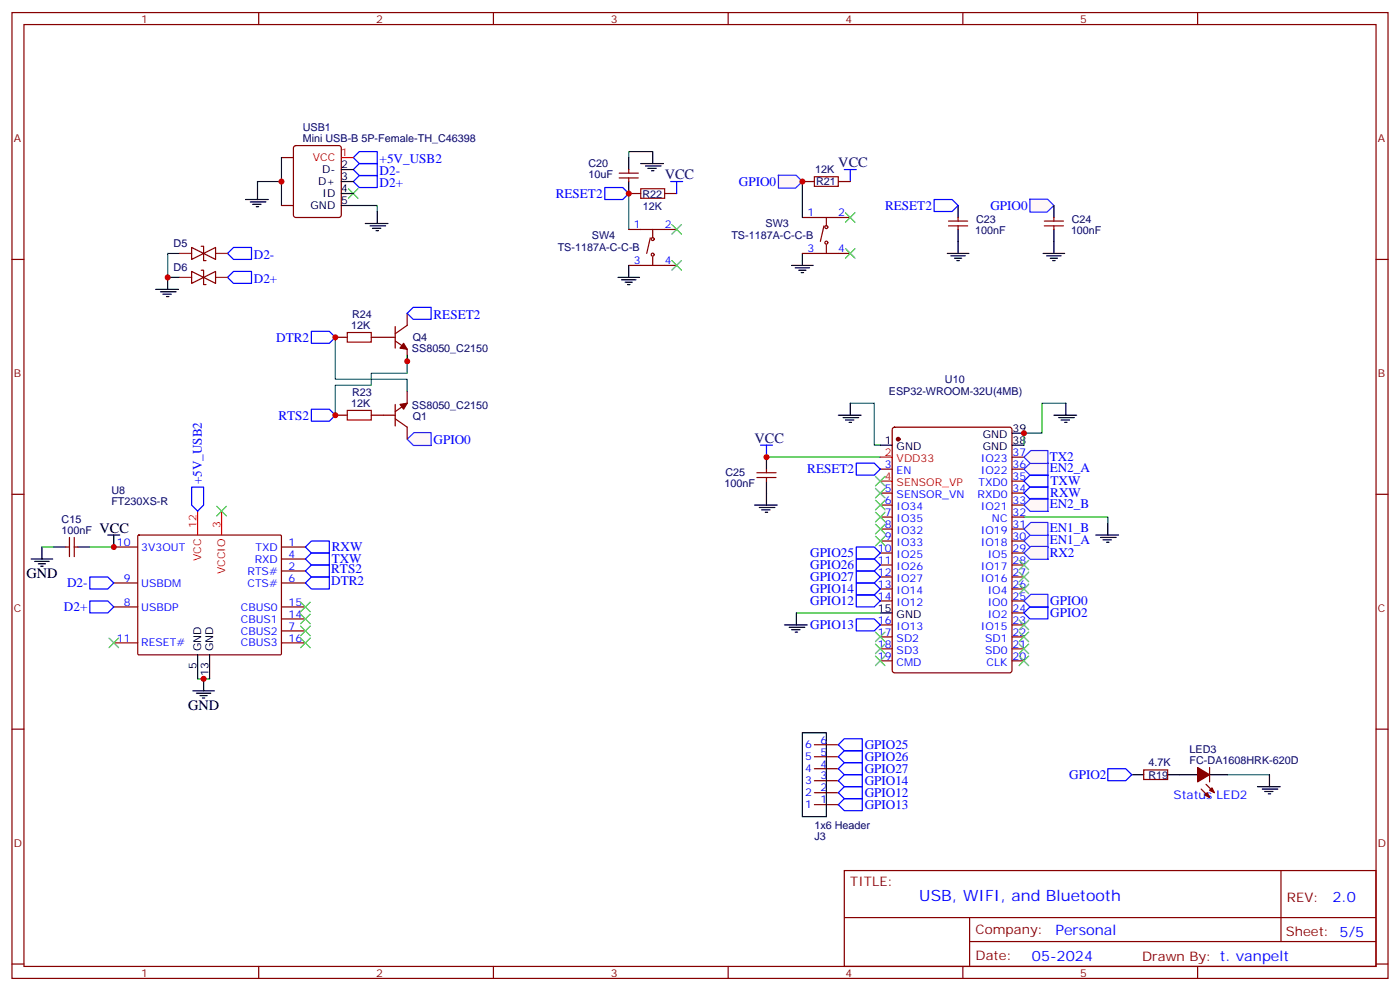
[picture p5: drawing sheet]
<svg xmlns="http://www.w3.org/2000/svg" width="412mm" height="292mm" viewBox="0 0 412 292" stroke-linecap="round" stroke-linejoin="round" font-family="sans-serif">
<g fill="none" stroke="#870000" stroke-width=".35">
<path d="M3.5 3.7h405.4v284.3h-405.4zM7.1 7.2h398.2v277.3h-398.2zM76.2 3.7v3.5M145.3 3.7v3.5M214.5 3.7v3.5M283.6 3.7v3.5M352.8 3.7v3.5M3.5 76.4h3.6M56.4 72.8l3.6 1.8-3.6 1.8zM56.4 79.9l3.6 1.8-3.6 1.7zM59.3 72.5h.7v4.2h.7M59.3 79.6h.7v4.2h.7"/>
<path d="M60 74.6l3.5-1.8v3.6zM405.3 76.4h3.6M60 81.7l3.5-1.8v3.5zM259.3 138.1h3.5M263.1 126l.4-.2h33.9l.6 .4 .1 71.2-.5 .6-34.1 .1-.6-.5-.1-71.1zM298.1 138.1h3.5M298.1 134.6h3.5M3.5 145.5h3.6M259.3 145.2h3.5M259.3 148.7h3.5M259.3 152.2h3.5M259.3 155.8h3.5"/>
<path d="M259.3 159.3h3.5M298.1 145.2h3.5M298.1 148.7h3.5M298.1 152.2h3.5M298.1 155.8h3.5M298.1 159.3h3.5M298.1 141.6h3.5M405.3 145.5h3.6M259.3 162.8h3.5M259.3 166.3h3.5M259.3 169.9h3.5M259.3 173.4h3.5"/>
<path d="M259.3 176.9h3.5M298.1 162.8h3.5M298.1 166.3h3.5M298.1 169.9h3.5M298.1 173.4h3.5M298.1 176.9h3.5M259.3 184h3.5M259.3 187.5h3.5M259.3 191h3.5M259.3 194.6h3.5M298.1 184h3.5M298.1 187.5h3.5"/>
<path d="M298.1 191h3.5M298.1 194.6h3.5M298.1 180.4h3.5M3.5 214.7h3.6M405.3 214.7h3.6M248.7 256.3h156.6v28.2h-156.6zM377.3 256.3v20.9M248.7 270.1h156.5M285.6 277.2h119.6M285.6 270.1v14.2M3.5 283.8h3.6M76.2 284.5v3.5"/>
<path d="M145.3 284.5v3.5M214.5 284.5v3.5M283.6 284.5v3.5M352.8 284.5v3.5M405.3 283.8h3.6"/>
</g>
<path d="M67 74.6l1.8-1.8h5.3v3.6h-5.3zM67 81.7l1.8-1.8h5.3v3.5h-5.3z" fill="none" stroke="#00f" stroke-width=".35"/>
<path d="M52.9 74.6h-3.5v7.1h3.5" fill="none" stroke="#008700" stroke-width=".35"/>
<path d="M45.9 85.2h6.7M47.3 85.9h4.6M48 86.6h2.4M49 87.3h.7M49.4 81.7v3.5M259.3 131.1h3.5M298.1 131.1h3.5M298.1 127.5h3.5M259.3 180.4h3.5" fill="none" stroke="#000" stroke-width=".35"/>
<path d="M52.9 74.6h3.5M63.5 74.6h3.5M52.9 81.7h3.5M63.5 81.7h3.5" fill="none" stroke="#8c2424" stroke-width=".35"/>
<circle cx="264.6" cy="129.3" r=".53" fill="#870000" stroke="#870000" stroke-width=".35"/>
<path d="M259.3 134.6h3.5M259.3 141.6h3.5" fill="none" stroke="#f00" stroke-width=".35"/>
<path d="M119.9 129.3l2.1-1.9h5l.1 3.7h-5.3z" fill="#fff7f7" stroke="#420aff" stroke-width=".35"/>
<path d="M104.1 46.4l1.7-1.8h5.3v3.6h-5.3zM104.1 49.9l1.7-1.7h5.3v3.5h-5.3zM104.1 53.4l1.7-1.7h5.3v3.5h-5.3z" fill="none" stroke="#00f" stroke-width=".35"/>
<path d="M75.8 55.2v-1.8h7.1v7.1M104.1 60.5h7v1.8" fill="none" stroke="#008700" stroke-width=".35"/>
<path d="M72.3 58.7h6.7M73.7 59.4h4.6M75.8 55.2v3.5M74.4 60.1h2.5M75.5 60.9h.7M107.6 65.8h6.7M109 66.5h4.6M109.7 67.2h2.5M110.8 67.9h.7M111.1 62.3v3.5" fill="none" stroke="#000" stroke-width=".35"/>
<path d="M102.7 55.6l2.8 2.8M105.5 55.6l-2.8 2.8" fill="none" stroke="#3c3" stroke-width=".35"/>
<g fill="#fff7f7" stroke="#420aff" stroke-width=".35">
<path d="M229.2 51.6h5.3l1.9 1.8-2.1 2h-5z"/>
<path d="M303.3 58.6h5.3l1.8 1.9-2 1.9h-5z"/>
<path d="M301.6 176.9l2.1-1.9h5l.1 3.8h-5.3z"/>
</g>
<g fill="none" stroke="#000" stroke-width=".35">
<path d="M185.2 46.4v3.5M185.2 53.4v3.6M188.7 48.2h6.7M190.1 48.9h4.6M190.9 49.6h2.4M191.9 50.3h.7M192.3 44.6v3.6M185.2 78.1v3.6M233.2 78.1h6.3M234.2 78.8h4.3M235.3 79.6h2.1M236.4 74.6v3.5"/>
<path d="M279 74.6h6.4M280.1 75.3h4.2M281.2 76h2.1M281.9 76.7h.7M282.2 60.5v3.5M282.2 67.6v7M307.3 74.6h6.3M308.3 75.3h4.3M309.4 76h2.1M310.1 76.7h.7M310.4 60.5v3.5M310.4 67.6v7"/>
<path d="M182 81.7h6.4M183.1 82.4h4.2M184.1 83.1h2.2M184.9 83.8h.7M236 80.3h.7M250.5 118.7v3.5M314 118.7v3.5M246.9 122.2h6.7M248.4 122.9h4.5M249.1 123.6h2.4M250.1 124.4h.7M310.4 122.2h6.7"/>
<path d="M311.9 122.9h4.5M312.6 123.6h2.4M313.6 124.4h.7M322.8 157.5h6.7M324.2 158.2h4.6M324.9 158.9h2.5M326 159.6h.7M326.3 154v3.5M231.1 184h6.7M232.5 184.7h4.6M233.2 185.4h2.5M234.2 186.1h.7"/>
<path d="M234.6 180.4v3.6"/>
</g>
<g fill="none" stroke="#870000" stroke-width=".35">
<path d="M182.4 52.4h5.6M182.4 51h5.6M185.2 57h3.5M185.2 49.9v1.1M185.2 52.4v1M195.8 57h3.5M236.4 53.4h3.5M246.9 53.4h3.6M185.2 78.1h14.1M185.2 67.6h14.1M191.6 70l-1.1 4.6M192.3 67.6v2.4"/>
<path d="M192.3 75.7v2.4M236.4 74.6h14.1M236.4 64h14.1M242.7 66.5l-1 4.6M243.4 64v2.5M243.4 72.1v2.5M279.4 66.5h5.6M279.4 65.1h5.6M282.2 64v1.1M282.2 66.5v1.1M307.6 66.5h5.7M307.6 65.1h5.7"/>
<path d="M310.4 64v1.1M310.4 66.5v1.1M98.8 99.3h3.5M109.4 99.3h7M116.4 96.1v6.4M119.9 92.3v3.5l-3.5 2.4M116.4 100.4l3.5 2.4v3.6M116.4 119.1v6.3M119.9 115.2v3.5l-3.5 2.5M98.8 122.2h3.5M109.4 122.2h7M116.4 123.3l3.5 2.5v3.5"/>
<circle cx="192.3" cy="70.4" r=".44"/>
<circle cx="192.3" cy="75" r=".44"/>
<circle cx="243.4" cy="71.4" r=".44"/>
<circle cx="243.4" cy="66.9" r=".44"/>
</g>
<path d="M185.2 57v10.6M192.3 44.6h-7.1v1.8M236.4 53.4v10.6M98.8 99.3v12.4h21.1v3.5M119.9 104.6v5.3h-10.5v3.5h-10.6v8.8M250.5 118.7h7v12.4h1.8M314 118.7h-7.1v8.8h-5.3v3.6M225.8 134.6h33.5M301.6 152.2h24.7v1.8M234.6 180.4h24.7" fill="none" stroke="#008700" stroke-width=".35"/>
<path d="M178.2 55.2h5.2l1.8 1.8-1.8 1.7h-5.2zM197.6 53.4h3.5M199.3 53.4v3.6M248.7 49.9h3.5M250.5 49.9v3.5M275.2 58.7h5.3l1.7 1.8-1.7 1.8h-5.3zM91.7 97.5h5.3l1.8 1.8-1.8 1.8h-5.3zM121.7 90.5h5.3v3.5h-5.3l-1.8-1.7zM91.7 120.5h5.3l1.8 1.7-1.8 1.8h-5.3zM224 131.1h3.5M225.8 131.1v3.5M252.2 136.3h5.3l1.8 1.8-1.8 1.8h-5.3z" fill="none" stroke="#00f" stroke-width=".35"/>
<path d="M188.7 55.6h7.1v2.8h-7.1zM239.9 52h7v2.9h-7zM102.3 97.9h7.1v2.8h-7.1zM102.3 120.8h7.1v2.8h-7.1z" fill="none" stroke="#a10000" stroke-width=".35"/>
<g fill="none" stroke="#3c3" stroke-width=".35">
<path d="M197.9 66.1l2.8 2.9M197.9 76.7l2.8 2.9M200.7 66.1l-2.8 2.9M200.7 76.7l-2.8 2.9M249.1 73.2l2.8 2.8M249.1 62.6l2.8 2.8M251.9 73.2l-2.8 2.8M251.9 62.6l-2.8 2.8M257.9 193.1l2.8 2.9M257.9 189.6l2.8 2.8M257.9 186.1l2.8 2.8M260.7 193.1l-2.8 2.9"/>
<path d="M260.7 189.6l-2.8 2.8M260.7 186.1l-2.8 2.8M300.2 193.1l2.8 2.9M300.2 189.6l2.8 2.8M300.2 186.1l2.8 2.8M303 193.1l-2.8 2.9M303 189.6l-2.8 2.8M303 186.1l-2.8 2.8"/>
</g>
<g fill="#870000" stroke="#870000" stroke-width=".35">
<path d="M117.8 119.1l2.1-.4-1 1.8z"/>
<path d="M118.9 101.1l1 1.7-2.1-.3z"/>
</g>
<g fill="#fff7f7" stroke="#420aff" stroke-width=".35">
<path d="M301.6 159.3l2.1-2h5l.1 3.8h-5.3z"/>
<path d="M301.6 155.8l2.1-2h5l.1 3.8h-5.3z"/>
<path d="M301.6 138.1l2.1-1.9h5l.1 3.8h-5.3z"/>
<path d="M301.6 148.7l2.1-1.9h5l.1 3.7h-5.3z"/>
<path d="M301.6 134.6l2.1-2h5l.1 3.8h-5.3z"/>
<path d="M301.6 162.8l2.1-1.9h5l.1 3.8h-5.3z"/>
</g>
<g fill="none" stroke="#3c3" stroke-width=".35">
<path d="M63.9 149l2.8 2.9M66.7 149l-2.8 2.9M257.9 150.8l2.8 2.8M257.9 147.3l2.8 2.8M257.9 143.8l2.8 2.8M257.9 140.2l2.8 2.9M257.9 157.9l2.8 2.8M257.9 154.3l2.8 2.9M260.7 150.8l-2.8 2.8M260.7 147.3l-2.8 2.8M260.7 143.8l-2.8 2.8M260.7 140.2l-2.8 2.9"/>
<path d="M260.7 157.9l-2.8 2.8M260.7 154.3l-2.8 2.9M88.5 177.3l2.9 2.8M91.4 177.3l-2.9 2.8M300.2 164.9l2.8 2.8M300.2 168.5l2.8 2.8M300.2 172l2.8 2.8M303 164.9l-2.8 2.8M303 168.5l-2.8 2.8M303 172l-2.8 2.8M32.1 187.9l2.8 2.8M34.9 187.9l-2.8 2.8"/>
<path d="M88.5 187.9l2.9 2.8M88.5 184.3l2.9 2.8M88.5 180.8l2.9 2.8M91.4 187.9l-2.9 2.8M91.4 184.3l-2.9 2.8M91.4 180.8l-2.9 2.8M300.2 182.6l2.8 2.8M303 182.6l-2.8 2.8"/>
</g>
<g fill="none" stroke="#870000" stroke-width=".35">
<path d="M82.9 46.4h3.5M86.7 43.1l.4-.2h12.7l.7 .4v20l-.4 .7h-13l-.6-.4-.1-20zM82.9 60.5h3.5M223 139.2h5.6M225.8 138.1v1.1M20.5 158.2v5.7M21.9 158.2v5.7M40.6 157.7l.3-.2 41.8 .1 .2 .3-.1 34.7-.3 .2-41.8-.1-.1-.3zM223 140.6h5.6M225.8 140.6v1M19.4 161h1.1M21.9 161h1"/>
<path d="M33.5 161h7.1M33.5 171.6h7.1M33.5 178.7h7.1M82.9 161h7.1M82.9 171.6h7.1M82.9 178.7h7.1M82.9 164.6h7.1M82.9 168.1h7.1M33.5 189.3h7.1M82.9 189.3h7.1M82.9 182.2h7.1M82.9 185.7h7.1"/>
<path d="M239.9 219.3h7M239.9 236.9h7M239.9 233.4h7M239.9 229.8h7M239.9 226.3h7M239.9 222.8h7M336.9 226.7h7.1v2.8h-7.1zM353.8 232.3l2.5 2.5M355.2 230.9l2.5 2.5M356.3 226v4.2"/>
</g>
<g fill="none" stroke="#000" stroke-width=".35">
<path d="M100.5 49.9h3.6M100.5 53.4h3.6M100.5 57h3.6M100.5 60.5h3.6M225.8 134.6v3.5M31.7 157.5h3.6M33.5 157.5v3.5M222.2 148.7h6.8M223.7 149.4h4.5M224.4 150.1h2.4M225.4 150.8h.7M225.8 141.6v7.1"/>
<path d="M9.2 164.6h6.3M10.2 165.3h4.3M11.3 166h2.1M12 166.7h.7M12.3 161v3.6M15.9 161h3.5M22.9 161h3.6M58.2 192.8v7M60 199.8v3.6M61.7 192.8v7M56.8 203.4h6.3M57.9 204.1h4.2"/>
<path d="M58.9 204.8h2.1M59.6 205.5h.7M236.4 215.7h7v24.7h-7zM333.4 228.1h3.5M344 228.1h8.8M356.3 228.1h5.3M370.4 231.6h6.7M371.8 232.3h4.6M372.5 233h2.5M373.6 233.7h.7M373.9 228.1v3.5"/>
</g>
<g fill="none" stroke="#00f" stroke-width=".35">
<path d="M303.4 139.9h5.3v3.5h-5.3l-1.8-1.8zM56.4 143.4h3.6v5.3l-1.8 1.8-1.8-1.8zM303.4 143.4h5.3v3.5h-5.3l-1.8-1.7zM26.5 176.9h5.2l1.8 1.8-1.8 1.7h-5.2zM26.5 169.9h5.2l1.8 1.7-1.8 1.8h-5.2zM90 168.1l1.7-1.8h5.3v3.6h-5.3zM90 164.6l1.7-1.8h5.3v3.5h-5.3zM90 161l1.7-1.7h5.3v3.5h-5.3zM90 171.6l1.7-1.7h5.3v3.5h-5.3zM252.2 161h5.3l1.8 1.8-1.8 1.8h-5.3zM252.2 164.6h5.3l1.8 1.7-1.8 1.8h-5.3zM252.2 175.2h5.3l1.8 1.7-1.8 1.8h-5.3z"/>
<path d="M252.2 171.6h5.3l1.8 1.8-1.8 1.8h-5.3zM252.2 168.1h5.3l1.8 1.8-1.8 1.7h-5.3zM252.2 182.2h5.3l1.8 1.8-1.8 1.7h-5.3zM301.6 180.4l1.8-1.7h5.3v3.5h-5.3zM246.9 219.3l1.8-1.8h5.3v3.5h-5.3zM246.9 226.3l1.8-1.8h5.3v3.6h-5.3zM246.9 222.8l1.8-1.8h5.3v3.5h-5.3zM246.9 233.4l1.8-1.8h5.3v3.5h-5.3zM246.9 229.8l1.8-1.7h5.3v3.5h-5.3zM248.7 235.1h5.3v3.6h-5.3l-1.8-1.8zM326.3 226.3h5.3l1.8 1.8-1.8 1.7h-5.3z"/>
</g>
<path d="M82.9 46.4v7M12.3 161h3.6M26.5 161h7M58.2 199.8h3.5M361.6 228.1h12.3" fill="none" stroke="#008700" stroke-width=".35"/>
<g fill="#870000" stroke="#870000" stroke-width=".35">
<path d="M352.8 226l3.5 2.1-3.5 2.1z"/>
<path d="M356.3 232.7l.7-.7 .7 1.4z"/>
<path d="M354.9 234.1l.7-.7 .7 1.4z"/>
</g>
<path d="M100.5 46.4h3.6M58.2 150.5v7M65.3 150.5v7" fill="none" stroke="#f00" stroke-width=".35"/>
<g fill="#c00">
<circle cx="49.4" cy="81.7" r=".88"/>
<circle cx="301.6" cy="127.5" r=".88"/>
<circle cx="236.4" cy="53.4" r=".88"/>
<circle cx="185.2" cy="57" r=".88"/>
<circle cx="98.8" cy="122.2" r=".88"/>
<circle cx="119.9" cy="106.4" r=".88"/>
<circle cx="98.8" cy="99.3" r=".88"/>
<circle cx="225.8" cy="134.6" r=".88"/>
<circle cx="82.9" cy="53.4" r=".88"/>
<circle cx="60" cy="199.8" r=".88"/>
<circle cx="33.5" cy="161" r=".88"/>
</g>
<text font-size="4.6" fill="#00f" x="270.8" y="265.3">USB, WIFI, and Bluetooth</text>
<g font-size="4.2" fill="#000080">
<text x="195.8" y="52.7">VCC</text>
<text x="246.9" y="49.2">VCC</text>
<text x="222.2" y="130.4">VCC</text>
</g>
<g font-size="4.2">
<text x="29.3" y="156.8">VCC</text>
<text x="7.8" y="170.2">GND</text>
<text x="55.4" y="209">GND</text>
</g>
<g font-size="4.2" fill="#00f">
<text x="392.5" y="265.6">2.0</text>
<text x="310.9" y="275.1">Personal</text>
<text x="304" y="282.9">05-2024</text>
</g>
<g font-size="3.9" fill="#00f">
<text x="111.8" y="47.9">+5V_USB2</text>
<text x="111.8" y="51.5">D2-</text>
<text x="111.8" y="55">D2+</text>
<text x="163.7" y="58.2">RESET2</text>
<text x="217.7" y="54.7">GPIO0</text>
<text x="260.7" y="61.8">RESET2</text>
<text x="291.7" y="61.8">GPIO0</text>
<text x="74.8" y="76.2">D2-</text>
<text x="74.8" y="83.2">D2+</text>
<text x="127.7" y="93.8">RESET2</text>
<text x="81.4" y="100.6">DTR2</text>
<text x="82" y="123.5">RTS2</text>
<text x="127.7" y="130.8">GPIO0</text>
<text x="309.2" y="135.6">TX2</text>
<text x="59.4" y="142.6" transform="rotate(-90 59.4 142.6)">+5V_USB2</text>
<text x="237.8" y="139.3">RESET2</text>
<text x="309.2" y="139">EN2_A</text>
<text x="309.4" y="142.9">TXW</text>
<text x="309.2" y="149.6">EN2_B</text>
<text x="309.4" y="146.4">RXW</text>
<text x="309.2" y="160">EN1_A</text>
<text x="309.2" y="156.5">EN1_B</text>
<text x="97.7" y="165.9">TXW</text>
<text x="97.7" y="162.4">RXW</text>
<text x="238.6" y="164.1">GPIO25</text>
<text x="238.6" y="167.6">GPIO26</text>
<text x="309.2" y="163.9">RX2</text>
<text x="19.7" y="172.8">D2-</text>
<text x="97.6" y="168.8">RTS2</text>
<text x="97.6" y="172.3">DTR2</text>
<text x="238.6" y="171.1">GPIO27</text>
<text x="18.8" y="179.9">D2+</text>
<text x="238.6" y="178.2">GPIO12</text>
<text x="238.6" y="174.7">GPIO14</text>
<text x="309.4" y="178.2">GPIO0</text>
<text x="238.6" y="185.2">GPIO13</text>
<text x="309.4" y="181.8">GPIO2</text>
<text x="254.7" y="220.6">GPIO25</text>
<text x="254.7" y="227.7">GPIO27</text>
<text x="254.7" y="224.1">GPIO26</text>
<text x="254.7" y="231">GPIO14</text>
<text x="315" y="229.2">GPIO2</text>
<text x="254.7" y="238.2">GPIO13</text>
<text x="254.7" y="234.6">GPIO12</text>
</g>
<g font-size="3.9" fill="#800">
<text x="250.5" y="260.9">TITLE:</text>
<text x="379.1" y="265.6">REV:</text>
<text x="287.4" y="275.1">Company:</text>
<text x="378.7" y="275.7">Sheet: 5/5</text>
<text x="287.4" y="282.8">Date:</text>
<text x="336.4" y="282.8">Drawn By: t. vanpelt</text>
</g>
<text font-size="3.5" fill="#00f" x="345.7" y="235.1">Status LED2</text>
<g font-size="3.2" fill="#800">
<text x="41.6" y="6.7">1</text>
<text x="110.8" y="6.7">2</text>
<text x="179.9" y="6.7">3</text>
<text x="249.1" y="6.7">4</text>
<text x="318.2" y="6.7">5</text>
<text x="4.1" y="41.8">A</text>
<text x="405.9" y="41.8">A</text>
<text x="4.1" y="110.9">B</text>
<text x="405.9" y="110.9">B</text>
<text x="4.1" y="180.1">C</text>
<text x="405.9" y="180.1">C</text>
<text x="4.1" y="249.2">D</text>
<text x="405.9" y="249.2">D</text>
<text x="41.6" y="287.5">1</text>
<text x="110.8" y="287.5">2</text>
<text x="179.9" y="287.5">3</text>
<text x="249.1" y="287.5">4</text>
<text x="318.2" y="287.5">5</text>
</g>
<g font-size="3.2" fill="#000080">
<text x="89.2" y="41.8">Mini USB-B 5P-Female-TH_C46398</text>
<text x="89.2" y="38.6">USB1</text>
<text x="173.4" y="49.3">C20</text>
<text x="173.4" y="52.3">10uF</text>
<text x="240.1" y="51">12K</text>
<text x="189.2" y="58.1">R22</text>
<text x="240.4" y="54.6">R21</text>
<text x="189.3" y="61.7">12K</text>
<text x="287.5" y="65.8">C23</text>
<text x="315.7" y="65.8">C24</text>
<text x="174.4" y="70.5">SW4</text>
<text x="215.4" y="70.5">TS-1187A-C-C-B</text>
<text x="225.5" y="66.9">SW3</text>
<text x="287.3" y="69">100nF</text>
<text x="315.5" y="69">100nF</text>
<text x="51.2" y="72.8">D5</text>
<text x="164.3" y="74">TS-1187A-C-C-B</text>
<text x="51.2" y="79.9">D6</text>
<text x="103.7" y="93.6">R24</text>
<text x="103.4" y="96.8">12K</text>
<text x="121.6" y="100.4">Q4</text>
<text x="121.4" y="103.7">SS8050_C2150</text>
<text x="278.4" y="112.8">U10</text>
<text x="103.4" y="119.8">12K</text>
<text x="103.7" y="116.5">R23</text>
<text x="261.8" y="116.3">ESP32-WROOM-32U(4MB)</text>
<text x="121.4" y="120.3">SS8050_C2150</text>
<text x="121.6" y="123.6">Q1</text>
<text x="213.4" y="143.4">100nF</text>
<text x="213.7" y="140.2">C25</text>
<text x="32.8" y="148.7">FT230XS-R</text>
<text x="32.8" y="145.5">U8</text>
<text x="18.1" y="154">C15</text>
<text x="18.1" y="157.2">100nF</text>
<text x="350.4" y="221.8">LED3</text>
<text x="338.3" y="225.6">4.7K</text>
<text x="350.4" y="224.9">FC-DA1608HRK-620D</text>
<text x="338.3" y="229.2">R19</text>
<text x="239.9" y="244.1">1x6 Header</text>
<text x="239.9" y="247.3">J3</text>
</g>
<g font-size="3.2" fill="#f00">
<text x="92.2" y="47.4">VCC</text>
<text x="100.5" y="46">1</text>
<text x="260.6" y="134.2">2</text>
<text x="264.1" y="136">VDD33</text>
<text x="260.6" y="141.3">4</text>
<text x="264.1" y="143.1">SENSOR_VP</text>
<text x="57.9" y="155.4" transform="rotate(-90 57.9 155.4)">12</text>
<text x="64.9" y="155.4" transform="rotate(-90 64.9 155.4)">3</text>
<text x="59.3" y="165.2" transform="rotate(-90 59.3 165.2)">VCC</text>
<text x="66.3" y="169" transform="rotate(-90 66.3 169)">VCCIO</text>
</g>
<g font-size="3.2">
<text x="94.9" y="51">D-</text>
<text x="100.5" y="49.6">2</text>
<text x="100.5" y="53.1">3</text>
<text x="93.7" y="54.5">D+</text>
<text x="95" y="58">ID</text>
<text x="100.5" y="56.6">4</text>
<text x="91.5" y="61.6">GND</text>
<text x="100.5" y="60.1">5</text>
<text x="260.6" y="130.7">1</text>
<text x="289.5" y="128.9">GND</text>
<text x="298.3" y="130.7">38</text>
<text x="298.3" y="127.2">39</text>
<text x="264.1" y="132.5">GND</text>
<text x="289.5" y="132.5">GND</text>
<text x="258.6" y="180.1">15</text>
<text x="264.1" y="181.9">GND</text>
<text x="59.3" y="191.7" transform="rotate(-90 59.3 191.7)">GND</text>
<text x="62.8" y="191.7" transform="rotate(-90 62.8 191.7)">GND</text>
<text x="57.9" y="196.9" transform="rotate(-90 57.9 196.9)">5</text>
<text x="61.4" y="198.9" transform="rotate(-90 61.4 198.9)">13</text>
</g>
<g font-size="3.2" fill="#00f">
<text x="237.9" y="63.7">1</text>
<text x="246.9" y="63.7">2</text>
<text x="186.7" y="67.2">1</text>
<text x="195.8" y="67.2">2</text>
<text x="186.7" y="77.8">3</text>
<text x="195.8" y="77.8">4</text>
<text x="237.9" y="74.3">3</text>
<text x="246.9" y="74.3">4</text>
<text x="260.6" y="137.8">3</text>
<text x="288.9" y="136">IO23</text>
<text x="298.3" y="137.8">36</text>
<text x="298.3" y="134.2">37</text>
<text x="264.1" y="139.5">EN</text>
<text x="288.2" y="143.1">TXD0</text>
<text x="288.9" y="139.5">IO22</text>
<text x="298.3" y="141.3">35</text>
<text x="260.6" y="144.8">5</text>
<text x="260.6" y="148.3">6</text>
<text x="264.1" y="146.6">SENSOR_VN</text>
<text x="287.9" y="146.6">RXD0</text>
<text x="298.3" y="148.3">33</text>
<text x="298.3" y="144.8">34</text>
<text x="260.6" y="151.9">7</text>
<text x="260.6" y="155.4">8</text>
<text x="264.1" y="150.1">IO34</text>
<text x="264.1" y="153.6">IO35</text>
<text x="288.9" y="150.1">IO21</text>
<text x="292.2" y="153.6">NC</text>
<text x="298.3" y="155.4">31</text>
<text x="298.3" y="151.9">32</text>
<text x="34.4" y="160.7">10</text>
<text x="85" y="160.7">1</text>
<text x="260.6" y="158.9">9</text>
<text x="264.1" y="157.2">IO32</text>
<text x="264.1" y="160.7">IO33</text>
<text x="288.9" y="160.7">IO18</text>
<text x="288.9" y="157.2">IO19</text>
<text x="298.3" y="158.9">30</text>
<text x="41.6" y="162.1">3V3OUT</text>
<text x="75" y="165.6">RXD</text>
<text x="75.3" y="162.1">TXD</text>
<text x="85" y="164.2">4</text>
<text x="85" y="167.7">2</text>
<text x="258.6" y="162.5">10</text>
<text x="258.6" y="166">11</text>
<text x="264.1" y="164.2">IO25</text>
<text x="264.1" y="167.7">IO26</text>
<text x="288.9" y="167.7">IO17</text>
<text x="290.9" y="164.2">IO5</text>
<text x="298.3" y="166">28</text>
<text x="298.3" y="162.5">29</text>
<text x="36.4" y="171.3">9</text>
<text x="41.6" y="172.7">USBDM</text>
<text x="72.9" y="172.7">CTS#</text>
<text x="72.9" y="169.2">RTS#</text>
<text x="85" y="171.3">6</text>
<text x="258.6" y="169.5">12</text>
<text x="258.6" y="173">13</text>
<text x="264.1" y="171.3">IO27</text>
<text x="288.9" y="171.3">IO16</text>
<text x="298.3" y="173">26</text>
<text x="298.3" y="169.5">27</text>
<text x="36.4" y="178.3">8</text>
<text x="41.6" y="179.7">USBDP</text>
<text x="70.9" y="179.7">CBUS0</text>
<text x="85" y="178.3">15</text>
<text x="258.6" y="176.6">14</text>
<text x="264.1" y="174.8">IO14</text>
<text x="264.1" y="178.3">IO12</text>
<text x="290.9" y="178.3">IO0</text>
<text x="290.9" y="174.8">IO4</text>
<text x="298.3" y="176.6">25</text>
<text x="70.9" y="183.3">CBUS1</text>
<text x="85" y="181.9">14</text>
<text x="85" y="185.4">7</text>
<text x="258.6" y="183.6">16</text>
<text x="264.1" y="185.4">IO13</text>
<text x="288.9" y="185.4">IO15</text>
<text x="290.9" y="181.9">IO2</text>
<text x="298.3" y="183.6">23</text>
<text x="298.3" y="180.1">24</text>
<text x="34.4" y="188.9">11</text>
<text x="41.6" y="190.3">RESET#</text>
<text x="70.9" y="186.8">CBUS2</text>
<text x="70.9" y="190.3">CBUS3</text>
<text x="85" y="188.9">16</text>
<text x="258.6" y="187.1">17</text>
<text x="258.6" y="190.7">18</text>
<text x="264.1" y="188.9">SD2</text>
<text x="290.2" y="188.9">SD1</text>
<text x="298.3" y="190.7">21</text>
<text x="298.3" y="187.1">22</text>
<text x="258.6" y="194.2">19</text>
<text x="264.1" y="192.4">SD3</text>
<text x="264.1" y="196">CMD</text>
<text x="290.2" y="192.4">SD0</text>
<text x="290.6" y="196">CLK</text>
<text x="298.3" y="194.2">20</text>
<text x="237.2" y="220.3">6</text>
<text x="241.7" y="218.9">6</text>
<text x="237.2" y="227.4">4</text>
<text x="237.2" y="223.8">5</text>
<text x="241.7" y="226">4</text>
<text x="241.7" y="222.4">5</text>
<text x="237.2" y="230.9">3</text>
<text x="241.7" y="233">2</text>
<text x="241.7" y="229.5">3</text>
<text x="237.2" y="237.9">1</text>
<text x="237.2" y="234.4">2</text>
<text x="241.7" y="236.5">1</text>
</g>
</svg>
